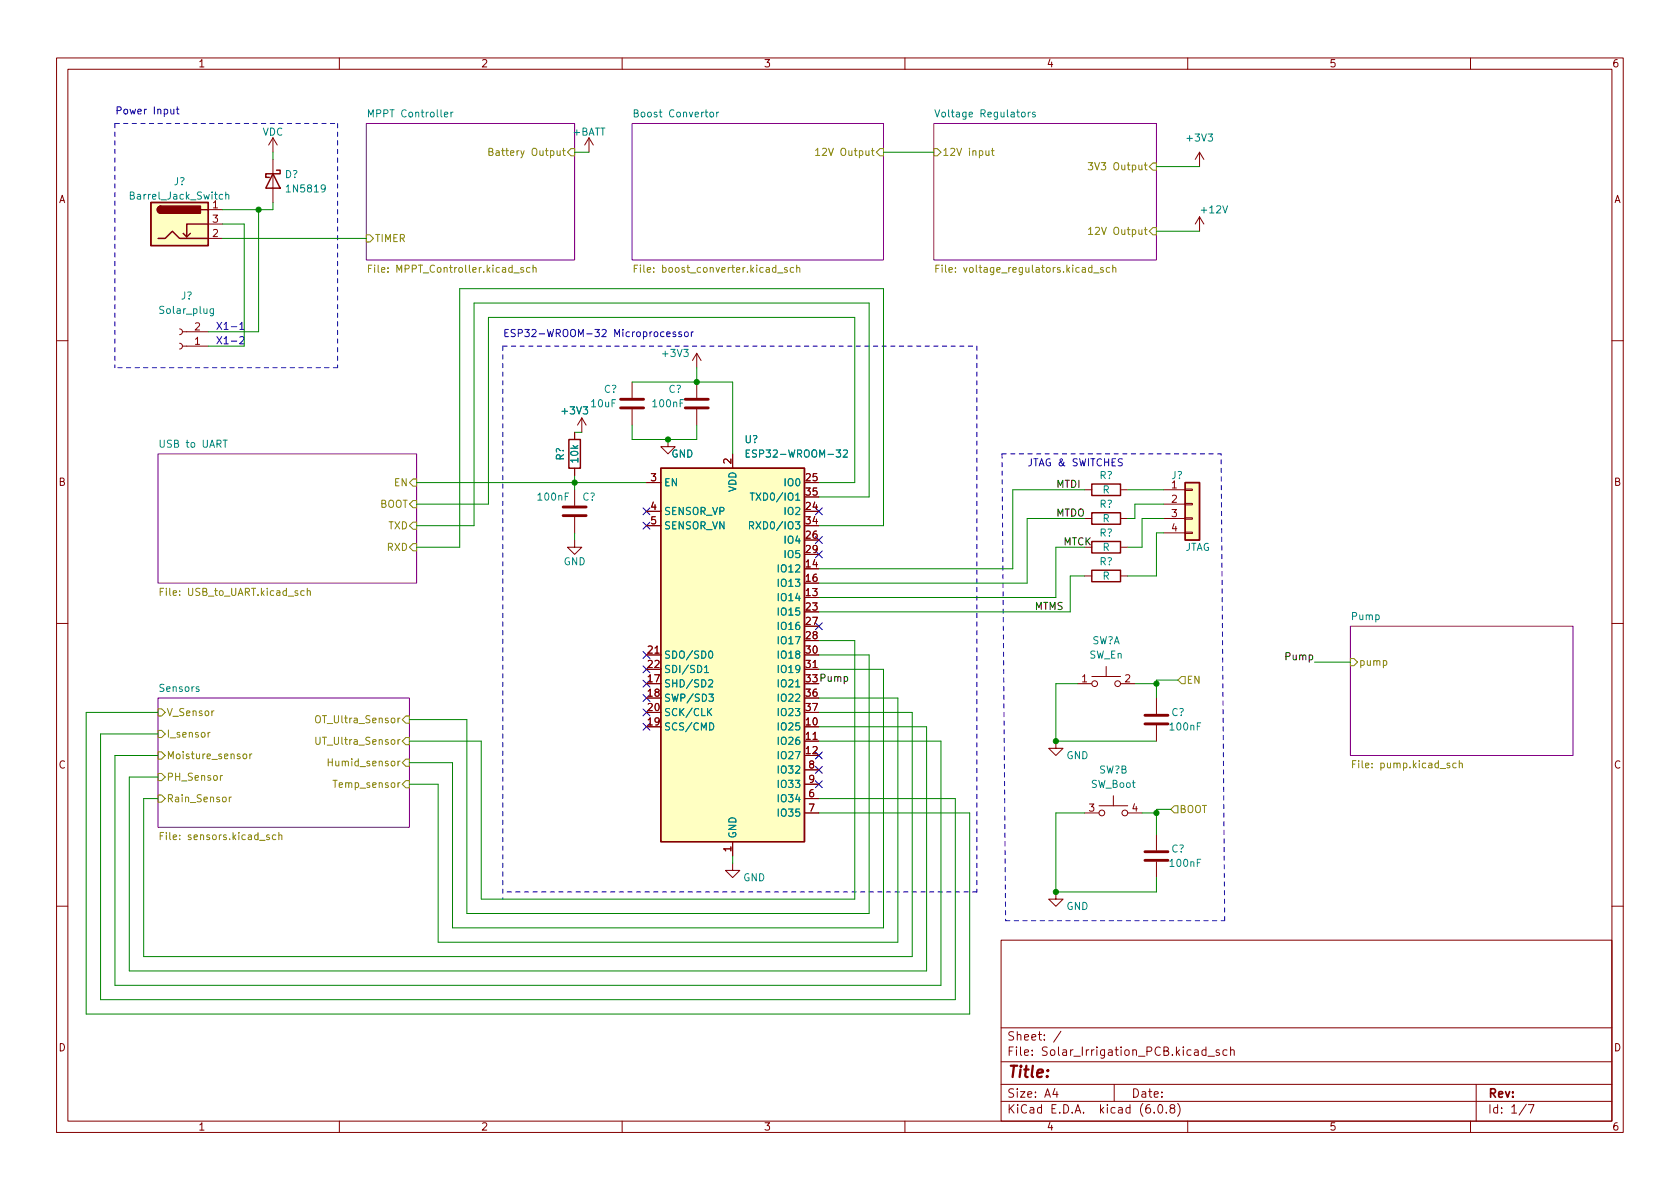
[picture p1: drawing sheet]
<svg xmlns="http://www.w3.org/2000/svg" width="297mm" height="210mm" viewBox="0 0 297 210" stroke-linecap="round" stroke-linejoin="round" font-family="sans-serif">
<g fill="none" stroke="#840000" stroke-width=".18">
<path d="M10 10.2h277v190.1h-277zM12 12.2h273v186.1h-273zM60 10.2v2M110 10.2v2M160 10.2v2M210 10.2v2M260 10.2v2M36.8 37.1h2.6M36.8 39.6h2.6M48.3 24.4v2.5M48.3 28.2v7.6M48.3 24.4l-.8 1.2"/>
<path d="M48.3 24.4l.7 1.2M104.1 24.4l-.7 1.2M104.1 24.4v2.5M104.1 24.4l.8 1.2M212.1 38.3l-.8 1.3M212.1 26.9v2.6M212.1 38.3v2.6M212.1 38.3l.8 1.3M212.1 26.9l-.8 1.3M212.1 26.9l.8 1.3M31.8 58.2l.3 .1 .2 .4-.2 .3-.3 .2M32.3 58.7h4.5"/>
<path d="M36.8 42.2h2.6M10 60.2h2M31.8 60.7l.3 .1 .2 .4-.2 .4-.3 .1M32.3 61.2h4.5M101.6 76.4v1.3M102.9 73.9l-.8 1.3M102.9 73.9v2.5M102.9 73.9l.7 1.3M111.8 67.6v2.8M111.8 72.4v2.8M118.1 77.7v1.3h1.3l-1.3 1.3-1.3-1.3h1.3M123.2 62.5l-.8 1.2"/>
<path d="M123.2 62.5v2.5M123.2 67.6v2.8M123.2 72.4v2.8M123.2 62.5l.8 1.2M285 60.2h2M101.6 95.5v1.3h1.3l-1.3 1.2-1.3-1.2h1.3M101.6 82.8v1.3M101.6 86.6v2.8M101.6 91.4v2.8M114.3 85.3h2.5M114.3 90.4h2.5M114.3 93h2.5"/>
<path d="M129.5 80.3v2.5M191.8 91.7h1.2M191.8 86.6h1.2M198.1 91.7h1.3M198.1 96.8h1.3M198.1 86.6h1.3M205.7 91.7h3.8M205.7 86.6h3.8M205.7 89.1h3.8M205.7 94.2h3.8M209.5 94.1h1.3v.3h-1.3zM209.5 91.6h1.3v.2h-1.3z"/>
<path d="M209.5 89h1.3v.3h-1.3zM209.5 86.5h1.3v.2h-1.3zM10 110.2h2M114.3 115.8h2.5M142.2 118.4h2.6M191.8 101.8h1.2M193 119.6h5.1M195.6 117.9v1.7M198.1 101.8h1.3M285 110.2h2M142.2 131.1h2.6M142.2 136.1h2.6"/>
<path d="M142.2 138.7h2.6M186.7 131.1v1.2h1.3l-1.3 1.3-1.3-1.3h1.3M190.5 120.9h2.5M198.1 120.9h2.6M204.5 123.4v2.8M204.5 128.3v2.8M129.5 152.6v1.3h1.3l-1.3 1.3-1.2-1.3h1.2M129.5 148.8v2.6M142.2 141.2h2.6M142.2 143.8h2.6M186.7 157.7v1.3h1.3l-1.3 1.3-1.3-1.3h1.3M191.8 143.8h2.5"/>
<path d="M194.3 142.5h5.1M196.8 140.7v1.8M199.4 143.8h2.5M204.5 147.6v2.8M204.5 152.4v2.8M10 160.2h2M177 166.3h108v32h-108zM285 160.2h2M60 198.3v2M110 198.3v2M160 198.3v2M177 194.8h108"/>
<path d="M177 191.8h108M177 187.8h108M177 181.8h108M186.5 192.5l-.4 1h1M186.9 193v1M187.6 182.4l-1.3 1.9M197 191.8v3M204.1 196.7v.1M204.9 195.4l.2-.1a.81 .81 0 0 1 .6 .7 .81 .81 0 0 1-.3 .8h-.2a.81 .81 0 0 1-.6-.6 .81 .81 0 0 1 .3-.8zM206.2 196.7v.1M207.1 196l-.2-.3v-.2l.2-.2 .5 .1 .1 .2-.1 .2-.6 .2-.1 .3v.4l.2 .1h.5l.1-.3-.1-.4-.2-.1M208.2 195.1a1.72 1.72 0 0 1 0 2.3"/>
<path d="M210 198.3v2M213.2 185.7l-.4-.1-.3 .3v.4l.1 .3h.6M213.2 185.1v1.5M213.6 186.8h1.1M215.6 185.7l-.4-.1-.2 .2 .1 .3 .5 .1v.4h-.6M216.9 185.7l-.4-.1-.3 .3v.4l.2 .3h.5M217.6 185.8l.2-.2 .3 .1 .1 .9M217.6 185.1v1.5M260 198.3v2M261 191.8v6.5M269.9 195.3l-1.3 1.9M270.2 195.3h1l-.6 1.5"/>
<circle cx="193.5" cy="120.9" r=".51"/>
<circle cx="197.6" cy="120.9" r=".51"/>
<circle cx="194.8" cy="143.8" r=".51"/>
<circle cx="198.9" cy="143.8" r=".51"/>
</g>
<g fill="#fff" stroke="#fff" stroke-width=".18">
<path d="M64.8 21.8h36.8v24.2h-36.8z"/>
<path d="M27.9 80.3h45.8v22.8h-45.8z"/>
<path d="M165.1 21.8h39.4v24.2h-39.4z"/>
<path d="M238.8 110.7h39.3v22.9h-39.3z"/>
<path d="M111.8 21.8h44.4v24.2h-44.4z"/>
<path d="M27.9 123.4h44.5v22.9h-44.5z"/>
</g>
<path d="M64.8 21.8h36.8v24.2h-36.8zM111.8 21.8h44.4v24.2h-44.4zM165.1 21.8h39.4v24.2h-39.4zM27.9 80.3h45.8v22.8h-45.8zM238.8 110.7h39.3v22.9h-39.3zM27.9 123.4h44.5v22.9h-44.5z" fill="none" stroke="#840084" stroke-width=".18"/>
<g fill="none" stroke="#848400" stroke-width=".18">
<path d="M86.5 26.8h.5l.1-.2v-.3l-.6-.1v1.3h.4l.2-.1 .1-.3-.3-.3M99.5 26.6h.4M99.6 26.2v1.1l.3 .2M100.3 26.9l.7-.6h.6v1.3h-.6zM144.2 26.6l.4-.4v1.3M144.2 27.5h.7M154.9 26.9l.7-.6h.6v1.3h-.6zM165.1 26.3h.6l.7 .6-.7 .7h-.6zM174.3 26.6l.1 .8 .3 .1 .2-.1M174.9 26.6v.9M175.3 26.6h.5M175.5 26.2v1.1l.3 .2"/>
<path d="M192.4 28.8h.8l-.4 .4 .3 .2v.5l-.1 .1-.6-.1M203.8 28.8h.7v1.3h-.7l-.6-.6zM64.8 41.5h.6l.6 .7-.6 .6h-.6zM65.2 47.5h.4M65.8 46.9h-.6v1.2M92.5 47.4l-.3-.1-.1 .2v.2l.4 .1v.3h-.4M93.7 47.4l-.4-.1-.2 .2 .1 .6h.5M94.2 47.4l.2-.1 .3 .1 .1 .7M94.2 46.9v1.2M112.1 47.5h.5M112.7 46.9h-.6v1.2M139.2 47.4l-.3-.1-.2 .2 .1 .2 .4 .1v.3h-.5"/>
<path d="M140.3 47.4l-.3-.1-.3 .2 .1 .6h.5M140.9 47.4l.1-.1 .4 .1v.7M140.9 46.9v1.2M165.5 47.5h.4M166.1 46.9h-.6v1.2M192.5 40.6l.3-.4v1.3M192.5 41.5h.7M193.4 48.3h.9M195.1 47.4l-.3-.1-.2 .2v.2l.5 .1v.3h-.5M196.2 47.4l-.4-.1-.2 .2 .1 .6h.5M196.7 47.4l.2-.1 .3 .1 .1 .7M196.7 46.9v1.2"/>
<path d="M203.8 40.3h.7v1.2h-.7l-.6-.6zM73 84.7h.7v1.3h-.7l-.6-.7zM73 88.5h.7v1.3h-.7l-.6-.7zM73 92.3h.7v1.3h-.7l-.6-.6zM73 96.1h.7v1.3h-.7l-.6-.6zM28.3 104.6h.4M28.9 104h-.6v1.3M53.8 104.5h-.4l-.2 .2 .1 .5h.5M54.3 104.6l.2-.1h.3l.1 .8M54.3 104v1.3M208.9 119.6h.6v1.3h-.6l-.6-.6zM238.8 116.5h.6l.6 .6-.6 .6h-.6z"/>
<path d="M244.6 116.9l.4-.1 .2 .3-.1 .5h-.5M27.9 125.3h.7l.6 .7-.6 .6h-.7zM27.9 133h.7l.6 .6-.6 .6h-.7zM27.9 136.8h.7l.6 .6-.6 .6h-.7zM27.9 129.2h.7l.6 .6-.6 .6h-.7zM37.2 129.5l-.4 .3M37.8 125.7l-.3 .2M39.3 137.1l-.3 .3M43.1 133.4l.3-.1 .2 .3v.3l-.2 .3-.3-.1-.1-.2zM44.2 133.3v.9M44.5 133.3l-.3 .3M55.9 126.7l.2-.1a.43 .43 0 0 1 .5 .4v.4a.42 .42 0 0 1-.4 .4 .42 .42 0 0 1-.4-.4z"/>
<path d="M55.9 130.4v1l.2 .2h.4l.1-.2v-1M58 134.2v1.2M58 134.8h.8M70.7 134.6l-.3 .2M71.1 134.9l.7-.7h.6v1.3h-.6zM71.8 138h.6v1.3h-.6l-.7-.6zM71.8 126.6h.6v1.3h-.6l-.7-.7zM71.8 130.4h.6v1.3h-.6l-.7-.6zM239.1 135.1h.5M239.7 134.5h-.6v1.3M257.5 135l-.4-.1-.2 .3 .1 .5h.5M258 135.1l.2-.2 .3 .1 .1 .8"/>
<path d="M258 134.5v1.3M27.9 140.6h.7l.6 .6-.6 .7h-.7zM28.3 147.8h.4M28.9 147.2h-.6v1.3M40.5 140.9v.9M40.9 140.9l-.4 .3M48.8 147.7l-.4-.1-.2 .3 .1 .5h.5M49.3 147.8l.2-.2 .3 .1 .1 .8M49.3 147.2v1.3M207.6 142.5h.7v1.3h-.7l-.6-.7z"/>
</g>
<g fill="none" stroke="#008484" stroke-width=".18">
<path d="M79.7 19.8v.9M80.1 19.8l-.4 .3M125.6 20l.1-.2 .4 .2 .1 .4-.1 .2-.4 .1-.1-.1zM126.7 19.8v.9M127.1 19.8l-.4 .3M165.3 19.4l.4 1.3 .4-1.3M181.8 19.8v.9M182.2 19.8l-.4 .3M183 19.9l-.3-.1-.2 .2 .1 .2 .4 .1v.3h-.5M39.9 34.5l.2-.1h.3l.1 .8M39.9 33.9v1.3M37.7 54.6v1l-.2 .3-.3-.1"/>
<path d="M37.7 54.6h-.3l-.3 .2 .2 .6h.4M39.4 77.8h.8M132.5 79.6h-.6v1.2h.6M149.1 79.7l.5-.1 .2 .3-.7 .9h.7M131.9 80.2h.5M132.5 92.9h.6l.1-.2v-.3l-.7-.1v1.2M132.6 87.2h.8M132.8 92.9l.4 .6M133 87.2v1.3M124.6 118l.3-.3v1.2M124.6 118.9h.7M125.4 115.2l.2-.1a.68 .68 0 0 1 .4 .7 .68 .68 0 0 1-.4 .6l-.2-.1-.1-.4z"/>
<path d="M125.3 120.3l.5-.1 .2 .4-.8 .9h.8M125.3 125.8l.5 .8M125.3 122.7h.8l-.4 .5 .4 .1v.6l-.2 .1-.6-.1M125.5 127.8a.64 .64 0 0 1 .7 .7 .64 .64 0 0 1-.7 .6zM125.8 125.3l-.7 .7"/>
</g>
<g fill="none" stroke="#840000" stroke-width=".25">
<path d="M26.7 35.8h10.1v7.6h-10.1zM28.4 36.4a.64 .64 0 0 0-.6 .7 .64 .64 0 0 0 .6 .6M35.6 37.1h1.2M36.8 39.6h-3.8v2.3l-.6-.6M48.3 30.7l1.2 2.6h-2.5zM48.9 30.1h.6v.6h-2.5v.7h.6M27.9 42.2h1.3l1.3-1.3 1.2 1.3h5.1M33.7 41.3l-.7 .6M100.6 77.7h2v5.1h-2zM116.8 82.8h25.4v66h-25.4zM193 90.7h5.1v2h-5.1zM193 95.8h5.1v2h-5.1z"/>
<path d="M193 85.6h5.1v2h-5.1zM209.5 85.3h2.6v10.2h-2.6zM193 100.8h5.1v2.1h-5.1z"/>
</g>
<g fill="#ffffc2" stroke="#ffffc2" stroke-width=".18">
<path d="M116.8 82.8h25.4v66h-25.4z"/>
<path d="M209.5 85.3h2.6v10.2h-2.6z"/>
<path d="M26.7 35.8h10.1v7.6h-10.1z"/>
</g>
<path d="M109.7 70.6h4.1M109.7 72.1h4.1M121.2 70.6h4M121.2 72.1h4M99.6 91.2h4M99.6 89.7h4M202.4 128h4.1M202.4 126.5h4.1M202.4 152.1h4.1M202.4 150.6h4.1" fill="none" stroke="#840000" stroke-width=".51"/>
<g fill="#840000" stroke="#840000" stroke-width=".25">
<path d="M28 36.6l.4-.2v1.3a.64 .64 0 0 1-.5-.4 .64 .64 0 0 1 .1-.7z"/>
<path d="M28.4 36.4h7v1.3h-7z"/>
</g>
<g fill="none" stroke="#0000c2" stroke-width=".18">
<path d="M30.2 19.3l.1 .8 .3 .1 .1-.2M30.7 19.3v.9M31.2 19.3h.4M31.3 18.9v1.1l.3 .2M42.4 57.4l.4-.4v1.3M42.4 59.6l.5-.1 .2 .4-.8 .9h.8M42.4 58.3h.7M117.9 59.1l.6-.1-.1-.3h-.3l-.2 .2v.6h.5M119.5 58.7h-.3l-.2 .2v.1l.5 .2v.3h-.5M120.5 58.7h-.3l-.2 .2 .1 .1 .4 .2v.3h-.5M121.1 58.7h.4l.2 .2v.4l-.2 .2h-.4l-.1-.2zM122.2 58.7v.8"/>
<path d="M122.6 58.7l-.4 .2M198.4 81.2l-.4-.1-.2 .1v.4l.5 .2 .1 .3-.2 .3-.5-.1"/>
</g>
<path d="M20.3 21.8h39.4M20.3 21.8v43.2M59.7 21.8v43.2M59.7 65h-39.4M88.9 61.2v97.8M88.9 61.2h83.8M172.7 61.2v96.5M177.2 80.3l.6 82.5M177.2 80.3h38.7M172.7 157.7h-83.8M177.8 162.8h38.7M216.5 162.8l-.6-82.5" fill="none" stroke="#0000c2" stroke-width=".18" stroke-dasharray=".8 .8"/>
<g fill="none" stroke="#008400" stroke-width=".18">
<path d="M39.4 39.6h3.8v21.6h-6.4M45.7 37.1v21.6h-8.9M48.3 35.8v1.3h-8.9M48.3 26.9v1.3M101.6 26.9h2.5M156.2 26.9h8.9M204.5 29.5h7.6M39.4 42.2h25.4M204.5 40.9h7.6M101.6 76.4h1.3M111.8 67.6h17.7v12.7M111.8 75.2v2.5h11.4v-2.5"/>
<path d="M123.2 65v2.6M73.7 85.3h40.6M101.6 84.1v2.5M101.6 94.2v1.3M144.8 93h11.4v-42h-74.9v45.8h-7.6M144.8 87.9h8.9v-34.3h-69.9v39.4h-10.1M144.8 85.3h6.3v-29.2h-64.7v33h-12.7M191.8 96.8h-5.1v8.9h-41.9M191.8 91.7h-10.2v11.4h-36.8M191.8 86.6h-12.7v14h-34.3M199.4 86.6h6.3M205.7 89.1h-5v2.6h-1.3"/>
<path d="M205.7 91.7h-3.8v5.1h-2.5M205.7 94.2h-1.2v7.6h-5.1M144.8 118.4h11.4v45.7h-76.2v-29.2h-7.6M144.8 113.3h6.3v45.7h-66v-27.9h-12.7M144.8 115.8h8.9v45.7h-71.2v-34.3h-10.1M191.8 101.8h-2.6v6.4h-44.4M232.4 117.1h6.4M27.9 129.8h-10.1v47h151.1v-35.6h-24.1M27.9 126h-12.7v53.3h156.2v-35.5h-26.6M144.8 123.4h13.9v43.2h-81.2v-27.9h-5.1M144.8 131.1h21.6v43.1h-146.1v-40.6h7.6M144.8 126h16.5v43.2h-135.9v-28h2.5"/>
<path d="M144.8 128.5h19v43.2h-140.9v-34.3h5M190.5 120.9h-3.8v10.2h17.8M200.7 120.9h3.8M208.3 120.3h-3.8v3.1M129.5 151.4v1.2M191.8 143.8h-5.1v13.9h17.8v-2.5M201.9 143.8h2.6M207 143.1h-2.5v4.5"/>
</g>
<g fill="none" stroke="#000084" stroke-width=".18">
<path d="M113.7 92.3l1.2 1.3M113.7 89.8l1.2 1.2M114.9 92.3l-1.2 1.3M114.9 89.8l-1.2 1.2M144.2 97.4l1.2 1.2M144.2 89.8l1.2 1.2M144.2 94.9l1.2 1.2M145.4 97.4l-1.2 1.2M145.4 89.8l-1.2 1.2M145.4 94.9l-1.2 1.2M113.7 117.7l1.2 1.3M113.7 115.2l1.2 1.2"/>
<path d="M114.9 117.7l-1.2 1.3M114.9 115.2l-1.2 1.2M144.2 110.1l1.2 1.2M145.4 110.1l-1.2 1.2M113.7 120.3l1.2 1.2M113.7 122.8l1.2 1.2M113.7 127.9l1.2 1.2M113.7 125.4l1.2 1.2M114.9 120.3l-1.2 1.2M114.9 122.8l-1.2 1.2M114.9 127.9l-1.2 1.2M114.9 125.4l-1.2 1.2"/>
<path d="M144.2 138.1l1.2 1.2M144.2 133l1.2 1.2M144.2 135.5l1.2 1.2M145.4 138.1l-1.2 1.2M145.4 133l-1.2 1.2M145.4 135.5l-1.2 1.2"/>
</g>
<g fill="#008400" stroke="#008400" stroke-width=".18">
<circle cx="123.2" cy="67.6" r=".46"/>
<circle cx="101.6" cy="85.3" r=".46"/>
<circle cx="118.1" cy="77.7" r=".46"/>
<circle cx="186.7" cy="157.7" r=".46"/>
<circle cx="204.5" cy="143.8" r=".46"/>
<circle cx="186.7" cy="131.1" r=".46"/>
<circle cx="204.5" cy="120.9" r=".46"/>
<circle cx="45.7" cy="37.1" r=".46"/>
</g>
<text font-size="2.8" fill="#840000" x="178" y="190.6">Title:</text>
<g font-size="2.1" fill="#840000">
<text x="178" y="184">Sheet: /</text>
<text x="178" y="186.7">File: Solar_Irrigation_PCB.kicad_sch</text>
<text x="178" y="196.9">KiCad E.D.A. kicad (6.0.8)</text>
<text x="178" y="194.1">Size: A4</text>
<text x="200" y="194.1">Date:</text>
<text x="263" y="194.1">Rev:</text>
<text x="263" y="196.9">Id: 1/7</text>
</g>
<g font-size="1.8" fill="#840000">
<text x="35" y="11.9">1</text>
<text x="85" y="11.9">2</text>
<text x="135" y="11.9">3</text>
<text x="185" y="11.9">4</text>
<text x="235" y="11.9">5</text>
<text x="285" y="11.9">6</text>
<text x="10.3" y="35.9">A</text>
<text x="285.3" y="35.9">A</text>
<text x="37.6" y="36.8">1</text>
<text x="37.6" y="41.9">2</text>
<text x="37.6" y="39.4">3</text>
<text x="34.4" y="58.4">2</text>
<text x="34.4" y="61">1</text>
<text x="129.3" y="82" transform="rotate(-90 129.3 82)">2</text>
<text x="10.3" y="85.9">B</text>
<text x="115.1" y="85.1">3</text>
<text x="142.5" y="85.1">25</text>
<text x="142.5" y="87.6">35</text>
<text x="207.2" y="86.4">1</text>
<text x="207.2" y="88.9">2</text>
<text x="285.3" y="85.9">B</text>
<text x="115.1" y="90.2">4</text>
<text x="115.1" y="92.7">5</text>
<text x="142.5" y="90.2">24</text>
<text x="142.5" y="95.2">26</text>
<text x="142.5" y="92.7">34</text>
<text x="207.2" y="91.4">3</text>
<text x="207.2" y="94">4</text>
<text x="142.5" y="100.3">14</text>
<text x="142.5" y="97.8">29</text>
<text x="142.5" y="105.4">13</text>
<text x="142.5" y="102.9">16</text>
<text x="142.5" y="107.9">23</text>
<text x="142.5" y="110.5">27</text>
<text x="142.5" y="113">28</text>
<text x="114.6" y="115.6">21</text>
<text x="114.6" y="118.1">22</text>
<text x="142.5" y="115.6">30</text>
<text x="142.5" y="118.1">31</text>
<text x="114.6" y="120.6">17</text>
<text x="114.6" y="123.2">18</text>
<text x="114.6" y="125.7">20</text>
<text x="142.5" y="123.2">36</text>
<text x="142.5" y="125.7">37</text>
<text x="142.5" y="120.6">33</text>
<text x="191.3" y="120.6">1</text>
<text x="198.9" y="120.6">2</text>
<text x="114.6" y="128.3">19</text>
<text x="142.5" y="128.3">10</text>
<text x="142.5" y="130.8">11</text>
<text x="10.3" y="135.9">C</text>
<text x="142.5" y="133.3">12</text>
<text x="143" y="135.9">8</text>
<text x="285.3" y="135.9">C</text>
<text x="143" y="141">6</text>
<text x="143" y="143.5">7</text>
<text x="143" y="138.4">9</text>
<text x="192.5" y="143.5">3</text>
<text x="200.2" y="143.5">4</text>
<text x="129.3" y="150.6" transform="rotate(-90 129.3 150.6)">1</text>
<text x="10.3" y="185.9">D</text>
<text x="285.3" y="185.9">D</text>
<text x="35" y="199.9">1</text>
<text x="85" y="199.9">2</text>
<text x="135" y="199.9">3</text>
<text x="185" y="199.9">4</text>
<text x="235" y="199.9">5</text>
<text x="285" y="199.9">6</text>
</g>
<g font-size="1.8" fill="#0000c2">
<text x="20.3" y="20.2">Power Input</text>
<text x="38.1" y="58.3">X1-1</text>
<text x="88.9" y="59.6">ESP32-WROOM-32 Microprocessor</text>
<text x="38.1" y="60.9">X1-2</text>
<text x="181.6" y="82.4">JTAG &amp; SWITCHES</text>
</g>
<g font-size="1.8" fill="#008484">
<text x="46.4" y="24">VDC</text>
<text x="65.6" y="20.7">MPPT Controller</text>
<text x="101.3" y="24">+BATT</text>
<text x="112.5" y="20.7">Boost Convertor</text>
<text x="166.2" y="20.7">Voltage Regulators</text>
<text x="210" y="25">+3V3</text>
<text x="23.4" y="35.3">Barrel_Jack_Switch</text>
<text x="30.7" y="32.7">J?</text>
<text x="50.4" y="31.5">D?</text>
<text x="51" y="34">1N5819</text>
<text x="212.5" y="37.7">+12V</text>
<text x="32" y="53">J?</text>
<text x="28.4" y="55.5">Solar_plug</text>
<text x="117.3" y="63.1">+3V3</text>
<text x="106.8" y="69.5">C?</text>
<text x="118.2" y="69.5">C?</text>
<text x="99.5" y="73.3">+3V3</text>
<text x="104.6" y="72">10uF</text>
<text x="115.6" y="72">100nF</text>
<text x="28.5" y="79.2">USB to UART</text>
<text x="99.7" y="81.4" transform="rotate(-90 99.7 81.4)">R?</text>
<text x="102.2" y="81.7" transform="rotate(-90 102.2 81.7)">10k</text>
<text x="118.7" y="80.9">GND</text>
<text x="131.7" y="78.4">U?</text>
<text x="132.9" y="80.9">ESP32-WROOM-32</text>
<text x="95.2" y="88.5">100nF</text>
<text x="103" y="88.5">C?</text>
<text x="117.3" y="86">EN</text>
<text x="130.2" y="87" transform="rotate(-90 130.2 87)">VDD</text>
<text x="133.9" y="88.5">TXD0/IO1</text>
<text x="138.9" y="86">IO0</text>
<text x="194.4" y="89.8">R?</text>
<text x="194.4" y="84.7">R?</text>
<text x="194.9" y="87.2">R</text>
<text x="207.1" y="84.7">J?</text>
<text x="117.3" y="91.1">SENSOR_VP</text>
<text x="117.3" y="93.6">SENSOR_VN</text>
<text x="133.7" y="93.6">RXD0/IO3</text>
<text x="138.9" y="91.1">IO2</text>
<text x="194.4" y="94.9">R?</text>
<text x="194.9" y="92.3">R</text>
<text x="99.6" y="99.9">GND</text>
<text x="137.9" y="101.2">IO12</text>
<text x="138.9" y="96.1">IO4</text>
<text x="138.9" y="98.7">IO5</text>
<text x="194.4" y="99.9">R?</text>
<text x="194.9" y="97.4">R</text>
<text x="209.4" y="97.4">JTAG</text>
<text x="137.9" y="106.3">IO14</text>
<text x="137.9" y="103.8">IO13</text>
<text x="194.9" y="102.5">R</text>
<text x="137.9" y="108.8">IO15</text>
<text x="137.9" y="111.4">IO16</text>
<text x="137.9" y="113.9">IO17</text>
<text x="193" y="113.9">SW?A</text>
<text x="239" y="109.6">Pump</text>
<text x="117.3" y="116.5">SDO/SD0</text>
<text x="117.3" y="119">SDI/SD1</text>
<text x="137.9" y="116.5">IO18</text>
<text x="137.9" y="119">IO19</text>
<text x="192.5" y="116.5">SW_En</text>
<text x="28.2" y="122.3">Sensors</text>
<text x="117.3" y="121.5">SHD/SD2</text>
<text x="117.3" y="124.1">SWP/SD3</text>
<text x="137.9" y="121.5">IO21</text>
<text x="137.9" y="124.1">IO22</text>
<text x="117.3" y="129.2">SCS/CMD</text>
<text x="117.3" y="126.6">SCK/CLK</text>
<text x="137.9" y="129.2">IO25</text>
<text x="137.9" y="131.7">IO26</text>
<text x="137.9" y="126.6">IO23</text>
<text x="207" y="129.2">100nF</text>
<text x="207.1" y="126.6">C?</text>
<text x="137.9" y="134.2">IO27</text>
<text x="137.9" y="136.8">IO32</text>
<text x="188.5" y="134.2">GND</text>
<text x="194.2" y="136.8">SW?B</text>
<text x="137.9" y="141.9">IO34</text>
<text x="137.9" y="139.3">IO33</text>
<text x="192.9" y="139.3">SW_Boot</text>
<text x="130.2" y="148.3" transform="rotate(-90 130.2 148.3)">GND</text>
<text x="137.9" y="144.4">IO35</text>
<text x="131.4" y="155.8">GND</text>
<text x="207" y="153.3">100nF</text>
<text x="207.1" y="150.7">C?</text>
<text x="188.5" y="160.9">GND</text>
</g>
<g font-size="1.8" fill="#848400">
<text x="87.8" y="27.6">Battery Output</text>
<text x="145.3" y="27.6">12V Output</text>
<text x="166.6" y="27.6">12V input</text>
<text x="193.6" y="30.1">3V3 Output</text>
<text x="193.6" y="41.5">12V Output</text>
<text x="66.2" y="42.8">TIMER</text>
<text x="66.2" y="48.2">File: MPPT_Controller.kicad_sch</text>
<text x="113.3" y="48.2">File: boost_converter.kicad_sch</text>
<text x="166.9" y="48.2">File: voltage_regulators.kicad_sch</text>
<text x="67.1" y="89.8">BOOT</text>
<text x="69.7" y="86">EN</text>
<text x="68.7" y="93.6">TXD</text>
<text x="68.5" y="97.4">RXD</text>
<text x="28.9" y="105.4">File: USB_to_UART.kicad_sch</text>
<text x="240.2" y="117.7">pump</text>
<text x="209.7" y="120.9">EN</text>
<text x="29.4" y="126.6">V_Sensor</text>
<text x="29.4" y="130.4">I_sensor</text>
<text x="56.5" y="127.9">OT_Ultra_Sensor</text>
<text x="56.6" y="131.7">UT_Ultra_Sensor</text>
<text x="29.4" y="134.2">Moisture_sensor</text>
<text x="58.6" y="135.5">Humid_sensor</text>
<text x="239.9" y="135.8">File: pump.kicad_sch</text>
<text x="29.4" y="141.9">Rain_Sensor</text>
<text x="29.4" y="138">PH_Sensor</text>
<text x="59.4" y="139.3">Temp_sensor</text>
<text x="208.5" y="143.8">BOOT</text>
<text x="29.1" y="148.5">File: sensors.kicad_sch</text>
</g>
<g font-size="1.8">
<text x="186.7" y="86.3">MTDI</text>
<text x="186.7" y="91.3">MTDO</text>
<text x="188" y="96.4">MTCK</text>
<text x="182.9" y="107.8">MTMS</text>
<text x="227.5" y="116.7">Pump</text>
<text x="142.5" y="120.6">33Pump</text>
</g>
</svg>
